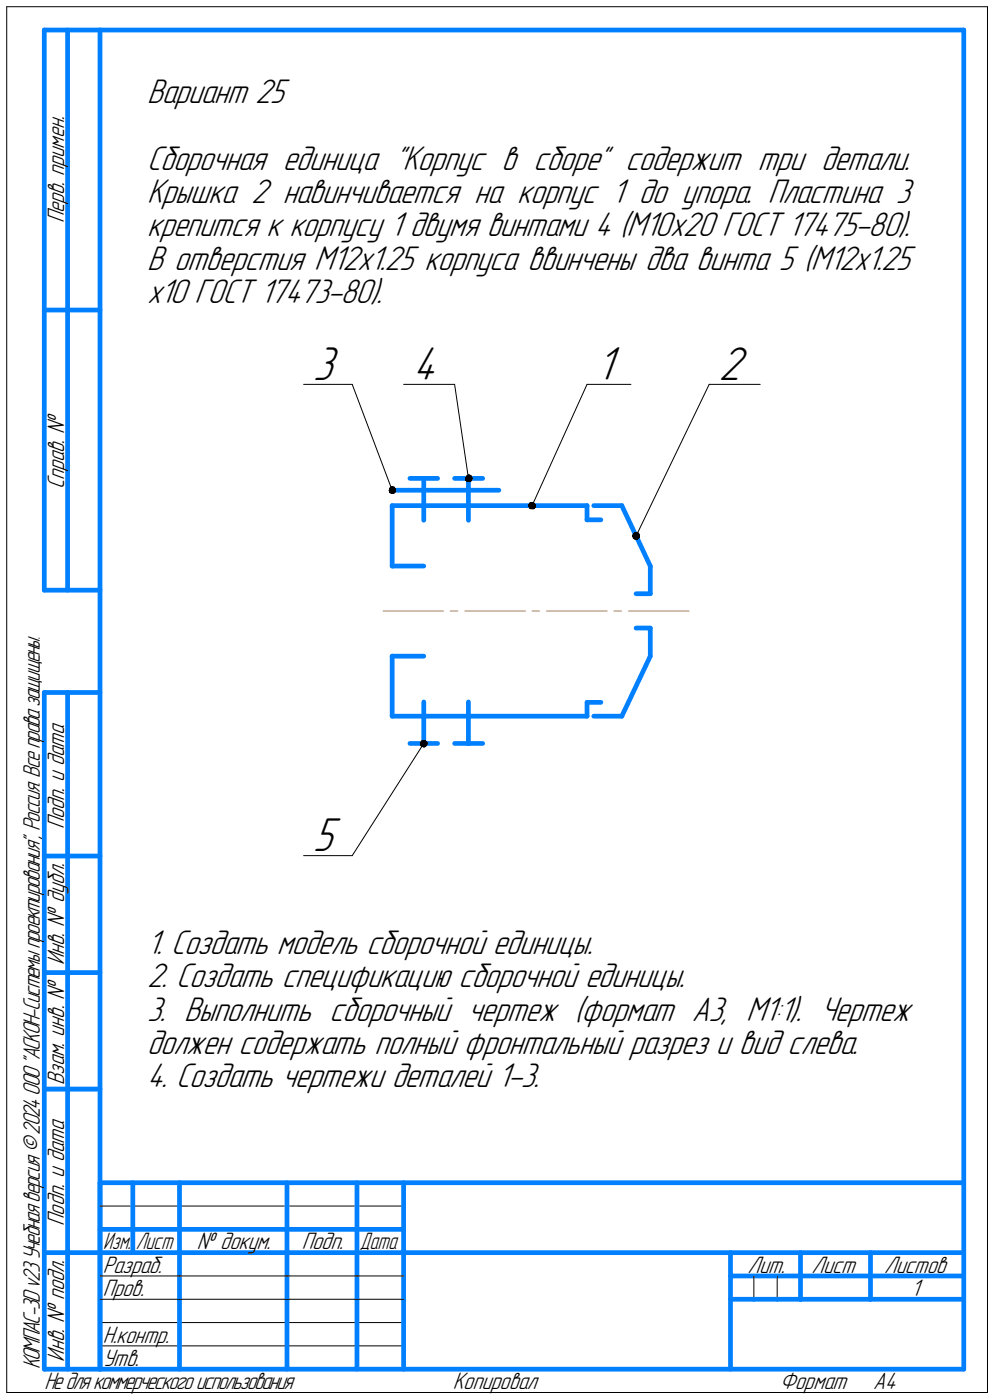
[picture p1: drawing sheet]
<svg xmlns="http://www.w3.org/2000/svg" width="213mm" height="300mm" viewBox="0 0 213 300" stroke-linecap="round" stroke-linejoin="round" font-family="sans-serif">
<g fill="none" stroke="#000" stroke-width=".21">
<path d="M1.4 1.4h210.1zM1.4 1.4v297zM211.5 1.4v297zM65 82.4h10.4zM75.4 82.4l8.6 22.7zM86.4 82.4h11zM97.4 82.4l2.9 20.1zM125.7 82.4l-11.7 26zM125.7 82.4h9.4zM151.9 82.4l-15.7 32.5zM151.9 82.4h10.9zM90.8 159.3l-15.4 24.1z"/>
<path d="M65 183.4h10.4zM21.4 258.5h65zM21.4 273.5h17zM21.4 278.5h17zM38.4 273.5h23.1zM38.4 278.5h23.1zM61.5 273.5h15zM61.5 278.5h15zM76.5 273.5h9.9zM76.5 278.5h9.9zM161.5 273.5v5zM166.5 273.5v5z"/>
<path d="M1.4 298.4h210.1zM21.4 283.5h65zM21.4 288.5h65z"/>
</g>
<g fill="none" stroke="#0080ff" stroke-width="1">
<path d="M9.5 6.4v120.1zM9.5 6.4h11.9zM14.5 6.4v120.1zM21.4 6.4h185zM21.4 6.4v287.1zM206.4 6.4v287.1zM9.5 66.5h11.9zM84 108.4v12.9zM84 108.4h41.7zM84 105.1h22.8zM87.8 102.5h3zM90.8 102.5v9z"/>
<path d="M90.8 102.5h2.9zM97.4 102.5h2.9zM100.3 102.5v9zM100.3 102.5h3.1zM125.7 108.4v3zM125.7 111.4h3zM127.2 108.4h6zM133.2 108.4l6.1 12.9zM9.5 126.5h11.9zM84 121.3h6.8zM136.2 134.6h3.1zM136.2 127.3h3.1z"/>
<path d="M139.3 134.6v6zM139.3 121.3v6zM9.5 148.4v145.1zM9.5 148.4h11.9zM14.5 148.4v145.1zM84 140.6h6.8zM84 140.6v12.9zM84 153.5h41.7zM87.8 159.3h3zM90.8 150.5v8.8zM90.8 159.3h2.9zM97.4 159.3h2.9z"/>
<path d="M100.3 150.5v8.8zM100.3 159.3h3.1zM125.7 150.5v3zM125.7 150.5h3zM127.2 153.5h6zM139.3 140.6l-6.1 12.9zM9.5 183.5h11.9zM9.5 208.4h11.9zM9.5 233.4h11.9zM21.4 253.5h185zM21.4 253.5v40zM28.4 253.5v15z"/>
<path d="M38.4 253.5v25zM61.5 253.5v25zM76.5 253.5v25zM86.4 253.5v40zM9.5 268.5h11.9zM21.4 263.5h7zM21.4 268.5h7zM28.4 263.5h10zM28.4 268.5h10zM38.4 278.5v15zM38.4 263.5h23.1zM38.4 268.5h23.1z"/>
<path d="M61.5 278.5v15zM61.5 263.5h15zM61.5 268.5h15zM76.5 278.5v15zM76.5 263.5h9.9zM76.5 268.5h9.9zM86.4 268.5h120zM156.5 268.5v25zM156.5 273.5h14.9zM156.5 278.5h5zM161.5 278.5h5zM166.5 278.5h4.9z"/>
<path d="M171.4 268.5v10zM171.4 273.5h35zM171.4 278.5h15zM186.4 268.5v10zM186.4 278.5h20zM9.5 293.5h11.9zM21.4 293.5h185z"/>
</g>
<path d="M82 131h13zM96.4 131h1.6zM99.6 131h12.9zM114 131h1.6zM117.1 131h12.9zM131.5 131h1.6zM134.6 131h13z" fill="none" stroke="#ff8000" stroke-width=".21"/>
<g fill="#fff" stroke="#fff" stroke-width=".21">
<path d="M127.7 73.6h5.5zM127.7 73.7h5.5zM127.7 73.7h5.5zM127.7 73.8h5.5zM127.7 73.9h5.5zM127.7 74h5.5zM127.7 74.1h5.5zM127.7 74.2h5.5zM127.7 74.3h5.5zM127.7 74.3h5.5zM127.7 74.4h5.5zM127.7 74.5h5.5zM127.7 74.6h5.5zM127.7 74.7h5.5zM127.7 74.8h5.5zM127.7 74.8h5.5zM127.7 74.9h5.5zM127.7 75h5.5zM127.7 75.1h5.5zM127.7 75.2h5.5zM127.7 75.3h5.5zM127.7 75.4h5.5zM127.7 75.4h5.5zM127.7 75.5h5.5zM127.7 75.6h5.5zM127.7 75.7h5.5zM127.7 75.8h5.5zM127.7 75.9h5.5zM127.7 75.9h5.5zM127.7 76h5.5zM127.7 76.1h5.5zM127.7 76.2h5.5zM127.7 76.3h5.5zM127.7 76.4h5.5zM127.7 76.5h5.5zM127.7 76.5h5.5zM127.7 76.6h5.5zM127.7 76.7h5.5zM127.7 76.8h5.5zM127.7 76.9h5.5zM127.7 77h5.5zM127.7 77h5.5zM127.7 77.1h5.5zM127.7 77.2h5.5zM127.7 77.3h5.5zM127.7 77.4h5.5zM127.7 77.5h5.5zM127.7 77.6h5.5zM127.7 77.6h5.5zM127.7 77.7h5.5zM127.7 77.8h5.5zM127.7 77.9h5.5zM127.7 78h5.5zM127.7 78.1h5.5zM127.7 78.1h5.5zM127.7 78.2h5.5zM127.7 78.3h5.5zM127.7 78.4h5.5zM127.7 78.5h5.5zM127.7 78.6h5.5zM127.7 78.7h5.5zM127.7 78.7h5.5zM127.7 78.8h5.5zM127.7 78.9h5.5zM127.7 79h5.5zM127.7 79.1h5.5zM127.7 79.2h5.5zM127.7 79.2h5.5zM127.7 79.3h5.5zM127.7 79.4h5.5zM127.7 79.5h5.5zM127.7 79.6h5.5zM127.7 79.7h5.5zM127.7 79.8h5.5zM127.7 79.8h5.5zM127.7 79.9h5.5zM127.7 80h5.5zM127.7 80.1h5.5zM127.7 80.2h5.5zM127.7 80.3h5.5zM127.7 80.3h5.5zM127.7 80.4h5.5zM127.7 80.5h5.5zM127.7 80.6h5.5zM127.7 80.7h5.5zM127.7 80.8h5.5zM127.7 80.9h5.5zM127.7 80.9h5.5zM127.7 81h5.5zM127.7 81.1h5.5zM127.7 81.2h5.5zM127.7 81.3h5.5zM127.7 81.4h5.5zM127.7 81.4h5.5zM127.7 81.5h5.5zM127.7 81.6h5.5zM127.7 81.7h5.5zM127.7 81.8h5.5zM127.7 81.9h5.5zM127.7 82h5.5zM127.7 82h5.5zM127.7 82.1h5.5zM127.7 82.2h5.5zM127.7 82.3h5.5zM127.7 82.4h5.5zM127.7 82.5h5.5zM127.7 82.5h5.5zM127.7 82.6h5.5zM127.7 82.7h5.5zM127.7 82.8h5.5zM127.7 82.9h5.5zM127.7 83h5.5zM127.7 83.1h5.5zM127.7 83.1h5.5zM127.7 83.2h5.5zM127.7 83.3h5.5zM127.7 83.4h5.5z"/>
<path d="M153.8 73.6h7zM153.8 73.7h7zM153.8 73.7h7zM153.8 73.8h7zM153.8 73.9h7zM153.8 74h7zM153.8 74.1h7zM153.8 74.2h7zM153.8 74.3h7zM153.8 74.3h7zM153.8 74.4h7zM153.8 74.5h7zM153.8 74.6h7zM153.8 74.7h7zM153.8 74.8h7zM153.8 74.8h7zM153.8 74.9h7zM153.8 75h7zM153.8 75.1h7zM153.8 75.2h7zM153.8 75.3h7zM153.8 75.4h7zM153.8 75.4h7zM153.8 75.5h7zM153.8 75.6h7zM153.8 75.7h7zM153.8 75.8h7zM153.8 75.9h7zM153.8 75.9h7zM153.8 76h7zM153.8 76.1h7zM153.8 76.2h7zM153.8 76.3h7zM153.8 76.4h7zM153.8 76.5h7zM153.8 76.5h7zM153.8 76.6h7zM153.8 76.7h7zM153.8 76.8h7zM153.8 76.9h7zM153.8 77h7zM153.8 77h7zM153.8 77.1h7zM153.8 77.2h7zM153.8 77.3h7zM153.8 77.4h7zM153.8 77.5h7zM153.8 77.6h7zM153.8 77.6h7zM153.8 77.7h7zM153.8 77.8h7zM153.8 77.9h7zM153.8 78h7zM153.8 78.1h7zM153.8 78.1h7zM153.8 78.2h7zM153.8 78.3h7zM153.8 78.4h7zM153.8 78.5h7zM153.8 78.6h7zM153.8 78.7h7zM153.8 78.7h7zM153.8 78.8h7zM153.8 78.9h7zM153.8 79h7zM153.8 79.1h7zM153.8 79.2h7zM153.8 79.2h7zM153.8 79.3h7zM153.8 79.4h7zM153.8 79.5h7zM153.8 79.6h7zM153.8 79.7h7zM153.8 79.8h7zM153.8 79.8h7zM153.8 79.9h7zM153.8 80h7zM153.8 80.1h7zM153.8 80.2h7zM153.8 80.3h7zM153.8 80.3h7zM153.8 80.4h7zM153.8 80.5h7zM153.8 80.6h7zM153.8 80.7h7zM153.8 80.8h7zM153.8 80.9h7zM153.8 80.9h7zM153.8 81h7zM153.8 81.1h7zM153.8 81.2h7zM153.8 81.3h7zM153.8 81.4h7zM153.8 81.4h7zM153.8 81.5h7zM153.8 81.6h7zM153.8 81.7h7zM153.8 81.8h7zM153.8 81.9h7zM153.8 82h7zM153.8 82h7zM153.8 82.1h7zM153.8 82.2h7zM153.8 82.3h7zM153.8 82.4h7zM153.8 82.5h7zM153.8 82.5h7zM153.8 82.6h7zM153.8 82.7h7zM153.8 82.8h7zM153.8 82.9h7zM153.8 83h7zM153.8 83.1h7zM153.8 83.1h7zM153.8 83.2h7zM153.8 83.3h7zM153.8 83.4h7z"/>
<path d="M67.1 73.6h6.3zM67.1 73.7h6.3zM67.1 73.7h6.3zM67.1 73.8h6.3zM67.1 73.9h6.3zM67.1 74h6.3zM67.1 74.1h6.3zM67.1 74.2h6.3zM67.1 74.3h6.3zM67.1 74.3h6.3zM67.1 74.4h6.3zM67.1 74.5h6.3zM67.1 74.6h6.3zM67.1 74.7h6.3zM67.1 74.8h6.3zM67.1 74.8h6.3zM67.1 74.9h6.3zM67.1 75h6.3zM67.1 75.1h6.3zM67.1 75.2h6.3zM67.1 75.3h6.3zM67.1 75.4h6.3zM67.1 75.4h6.3zM67.1 75.5h6.3zM67.1 75.6h6.3zM67.1 75.7h6.3zM67.1 75.8h6.3zM67.1 75.9h6.3zM67.1 75.9h6.3zM67.1 76h6.3zM67.1 76.1h6.3zM67.1 76.2h6.3zM67.1 76.3h6.3zM67.1 76.4h6.3zM67.1 76.5h6.3zM67.1 76.5h6.3zM67.1 76.6h6.3zM67.1 76.7h6.3zM67.1 76.8h6.3zM67.1 76.9h6.3zM67.1 77h6.3zM67.1 77h6.3zM67.1 77.1h6.3zM67.1 77.2h6.3zM67.1 77.3h6.3zM67.1 77.4h6.3zM67.1 77.5h6.3zM67.1 77.6h6.3zM67.1 77.6h6.3zM67.1 77.7h6.3zM67.1 77.8h6.3zM67.1 77.9h6.3zM67.1 78h6.3zM67.1 78.1h6.3zM67.1 78.1h6.3zM67.1 78.2h6.3zM67.1 78.3h6.3zM67.1 78.4h6.3zM67.1 78.5h6.3zM67.1 78.6h6.3zM67.1 78.7h6.3zM67.1 78.7h6.3zM67.1 78.8h6.3zM67.1 78.9h6.3zM67.1 79h6.3zM67.1 79.1h6.3zM67.1 79.2h6.3zM67.1 79.2h6.3zM67.1 79.3h6.3zM67.1 79.4h6.3zM67.1 79.5h6.3zM67.1 79.6h6.3zM67.1 79.7h6.3zM67.1 79.8h6.3zM67.1 79.8h6.3zM67.1 79.9h6.3zM67.1 80h6.3zM67.1 80.1h6.3zM67.1 80.2h6.3zM67.1 80.3h6.3zM67.1 80.3h6.3zM67.1 80.4h6.3zM67.1 80.5h6.3zM67.1 80.6h6.3zM67.1 80.7h6.3zM67.1 80.8h6.3zM67.1 80.9h6.3zM67.1 80.9h6.3zM67.1 81h6.3zM67.1 81.1h6.3zM67.1 81.2h6.3zM67.1 81.3h6.3zM67.1 81.4h6.3zM67.1 81.4h6.3zM67.1 81.5h6.3zM67.1 81.6h6.3zM67.1 81.7h6.3zM67.1 81.8h6.3zM67.1 81.9h6.3zM67.1 82h6.3zM67.1 82h6.3zM67.1 82.1h6.3zM67.1 82.2h6.3zM67.1 82.3h6.3zM67.1 82.4h6.3zM67.1 82.5h6.3zM67.1 82.5h6.3zM67.1 82.6h6.3zM67.1 82.7h6.3zM67.1 82.8h6.3zM67.1 82.9h6.3zM67.1 83h6.3zM67.1 83.1h6.3zM67.1 83.1h6.3zM67.1 83.2h6.3zM67.1 83.3h6.3zM67.1 83.4h6.3z"/>
<path d="M88.5 73.6h6.9zM88.5 73.7h6.9zM88.5 73.7h6.9zM88.5 73.8h6.9zM88.5 73.9h6.9zM88.5 74h6.9zM88.5 74.1h6.9zM88.5 74.2h6.9zM88.5 74.3h6.9zM88.5 74.3h6.9zM88.5 74.4h6.9zM88.5 74.5h6.9zM88.5 74.6h6.9zM88.5 74.7h6.9zM88.5 74.8h6.9zM88.5 74.8h6.9zM88.5 74.9h6.9zM88.5 75h6.9zM88.5 75.1h6.9zM88.5 75.2h6.9zM88.5 75.3h6.9zM88.5 75.4h6.9zM88.5 75.4h6.9zM88.5 75.5h6.9zM88.5 75.6h6.9zM88.5 75.7h6.9zM88.5 75.8h6.9zM88.5 75.9h6.9zM88.5 75.9h6.9zM88.5 76h6.9zM88.5 76.1h6.9zM88.5 76.2h6.9zM88.5 76.3h6.9zM88.5 76.4h6.9zM88.5 76.5h6.9zM88.5 76.5h6.9zM88.5 76.6h6.9zM88.5 76.7h6.9zM88.5 76.8h6.9zM88.5 76.9h6.9zM88.5 77h6.9zM88.5 77h6.9zM88.5 77.1h6.9zM88.5 77.2h6.9zM88.5 77.3h6.9zM88.5 77.4h6.9zM88.5 77.5h6.9zM88.5 77.6h6.9zM88.5 77.6h6.9zM88.5 77.7h6.9zM88.5 77.8h6.9zM88.5 77.9h6.9zM88.5 78h6.9zM88.5 78.1h6.9zM88.5 78.1h6.9zM88.5 78.2h6.9zM88.5 78.3h6.9zM88.5 78.4h6.9zM88.5 78.5h6.9zM88.5 78.6h6.9zM88.5 78.7h6.9zM88.5 78.7h6.9zM88.5 78.8h6.9zM88.5 78.9h6.9zM88.5 79h6.9zM88.5 79.1h6.9zM88.5 79.2h6.9zM88.5 79.2h6.9zM88.5 79.3h6.9zM88.5 79.4h6.9zM88.5 79.5h6.9zM88.5 79.6h6.9zM88.5 79.7h6.9zM88.5 79.8h6.9zM88.5 79.8h6.9zM88.5 79.9h6.9zM88.5 80h6.9zM88.5 80.1h6.9zM88.5 80.2h6.9zM88.5 80.3h6.9zM88.5 80.3h6.9zM88.5 80.4h6.9zM88.5 80.5h6.9zM88.5 80.6h6.9zM88.5 80.7h6.9zM88.5 80.8h6.9zM88.5 80.9h6.9zM88.5 80.9h6.9zM88.5 81h6.9zM88.5 81.1h6.9zM88.5 81.2h6.9zM88.5 81.3h6.9zM88.5 81.4h6.9zM88.5 81.4h6.9zM88.5 81.5h6.9zM88.5 81.6h6.9zM88.5 81.7h6.9zM88.5 81.8h6.9zM88.5 81.9h6.9zM88.5 82h6.9zM88.5 82h6.9zM88.5 82.1h6.9zM88.5 82.2h6.9zM88.5 82.3h6.9zM88.5 82.4h6.9zM88.5 82.5h6.9zM88.5 82.5h6.9zM88.5 82.6h6.9zM88.5 82.7h6.9zM88.5 82.8h6.9zM88.5 82.9h6.9zM88.5 83h6.9zM88.5 83.1h6.9zM88.5 83.1h6.9zM88.5 83.2h6.9zM88.5 83.3h6.9zM88.5 83.4h6.9z"/>
<path d="M67.1 174.6h6.3zM67.1 174.7h6.3zM67.1 174.8h6.3zM67.1 174.8h6.3zM67.1 174.9h6.3zM67.1 175h6.3zM67.1 175.1h6.3zM67.1 175.2h6.3zM67.1 175.3h6.3zM67.1 175.3h6.3zM67.1 175.4h6.3zM67.1 175.5h6.3zM67.1 175.6h6.3zM67.1 175.7h6.3zM67.1 175.8h6.3zM67.1 175.9h6.3zM67.1 175.9h6.3zM67.1 176h6.3zM67.1 176.1h6.3zM67.1 176.2h6.3zM67.1 176.3h6.3zM67.1 176.4h6.3zM67.1 176.4h6.3zM67.1 176.5h6.3zM67.1 176.6h6.3zM67.1 176.7h6.3zM67.1 176.8h6.3zM67.1 176.9h6.3zM67.1 177h6.3zM67.1 177h6.3zM67.1 177.1h6.3zM67.1 177.2h6.3zM67.1 177.3h6.3zM67.1 177.4h6.3zM67.1 177.5h6.3zM67.1 177.5h6.3zM67.1 177.6h6.3zM67.1 177.7h6.3zM67.1 177.8h6.3zM67.1 177.9h6.3zM67.1 178h6.3zM67.1 178.1h6.3zM67.1 178.1h6.3zM67.1 178.2h6.3zM67.1 178.3h6.3zM67.1 178.4h6.3zM67.1 178.5h6.3zM67.1 178.6h6.3zM67.1 178.6h6.3zM67.1 178.7h6.3zM67.1 178.8h6.3zM67.1 178.9h6.3zM67.1 179h6.3zM67.1 179.1h6.3zM67.1 179.2h6.3zM67.1 179.2h6.3zM67.1 179.3h6.3zM67.1 179.4h6.3zM67.1 179.5h6.3zM67.1 179.6h6.3zM67.1 179.7h6.3zM67.1 179.7h6.3zM67.1 179.8h6.3zM67.1 179.9h6.3zM67.1 180h6.3zM67.1 180.1h6.3zM67.1 180.2h6.3zM67.1 180.3h6.3zM67.1 180.3h6.3zM67.1 180.4h6.3zM67.1 180.5h6.3zM67.1 180.6h6.3zM67.1 180.7h6.3zM67.1 180.8h6.3zM67.1 180.8h6.3zM67.1 180.9h6.3zM67.1 181h6.3zM67.1 181.1h6.3zM67.1 181.2h6.3zM67.1 181.3h6.3zM67.1 181.4h6.3zM67.1 181.4h6.3zM67.1 181.5h6.3zM67.1 181.6h6.3zM67.1 181.7h6.3zM67.1 181.8h6.3zM67.1 181.9h6.3zM67.1 181.9h6.3zM67.1 182h6.3zM67.1 182.1h6.3zM67.1 182.2h6.3zM67.1 182.3h6.3zM67.1 182.4h6.3zM67.1 182.5h6.3zM67.1 182.5h6.3zM67.1 182.6h6.3zM67.1 182.7h6.3zM67.1 182.8h6.3zM67.1 182.9h6.3zM67.1 183h6.3zM67.1 183h6.3zM67.1 183.1h6.3zM67.1 183.2h6.3zM67.1 183.3h6.3zM67.1 183.4h6.3zM67.1 183.5h6.3zM67.1 183.6h6.3zM67.1 183.6h6.3zM67.1 183.7h6.3zM67.1 183.8h6.3zM67.1 183.9h6.3zM67.1 184h6.3zM67.1 184.1h6.3zM67.1 184.1h6.3zM67.1 184.2h6.3zM67.1 184.3h6.3zM67.1 184.4h6.3z"/>
</g>
<g fill="#000" stroke="#000" stroke-width=".21">
<path d="M83.7 104.3h.5zM83.7 104.4h.8zM83.6 104.5h1zM83.5 104.6h1.1zM83.3 104.6h1.4zM83.3 104.7h1.4zM83.3 104.8h1.5zM83.3 104.9h1.5zM83.3 105h1.5zM83.3 105.1h1.5zM83.2 105.2h1.6zM83.3 105.2h1.5zM83.3 105.3h1.5zM83.4 105.4h1.4zM83.4 105.5h1.3zM83.4 105.6h1.2zM83.6 105.7h.9zM83.7 105.7h.7z"/>
<path d="M100.2 101.8h.4zM100.2 101.9h.6zM100 101.9h.9zM99.8 102h1.2zM99.8 102.1h1.3zM99.7 102.2h1.4zM99.7 102.3h1.4zM99.7 102.4h1.5zM99.6 102.4h1.6zM99.7 102.5h1.5zM99.7 102.6h1.5zM99.7 102.7h1.5zM99.7 102.8h1.4zM99.7 102.9h1.4zM99.7 103h1.4zM99.8 103h1.2zM99.9 103.1h1zM100 103.2h.8z"/>
<path d="M113.6 107.7h.7zM113.5 107.8h.9zM113.3 107.9h1.2zM113.3 107.9h1.3zM113.3 108h1.3zM113.2 108.1h1.4zM113.2 108.2h1.5zM113.2 108.3h1.5zM113.1 108.4h1.6zM113.2 108.5h1.5zM113.2 108.5h1.5zM113.2 108.6h1.5zM113.3 108.7h1.4zM113.3 108.8h1.3zM113.3 108.9h1.3zM113.5 109h1zM113.6 109.1h.8z"/>
<path d="M136 114.1h.6zM135.8 114.2h.9zM135.6 114.3h1.2zM135.6 114.4h1.3zM135.6 114.5h1.3zM135.6 114.6h1.3zM135.5 114.6h1.5zM135.5 114.7h1.5zM135.4 114.8h1.6zM135.5 114.9h1.5zM135.5 115h1.5zM135.5 115.1h1.5zM135.6 115.1h1.4zM135.6 115.2h1.4zM135.6 115.3h1.3zM135.7 115.4h1.1zM135.8 115.5h.9zM135.9 115.6h.8z"/>
<path d="M90.5 158.7h.6zM90.3 158.7h.9zM90.2 158.8h1.1zM90.2 158.9h1.2zM90.1 159h1.3zM90.1 159.1h1.4zM90 159.2h1.5zM90 159.3h1.5zM89.9 159.3h1.6zM90 159.4h1.5zM90 159.5h1.5zM90 159.6h1.5zM90.1 159.7h1.3zM90.1 159.8h1.3zM90.1 159.9h1.3zM90.3 159.9h1zM90.3 160h.9zM90.6 160.1h.4z"/>
</g>
<g font-size="10.8">
<text x="67" y="81.4">3</text>
<text x="88.5" y="81.4">4</text>
<text x="127.7" y="81.4">1</text>
<text x="153.9" y="81.4">2</text>
<text x="67" y="182.4">5</text>
</g>
<g font-size="7.8">
<text x="31.5" y="22.1">Вариант 25</text>
<text x="31.5" y="36.4">Сборочная единица &quot;Корпус в сборе&quot; содержит три детали.</text>
<text x="31.5" y="43.5">Крышка 2 навинчивается на корпус 1 до упора. Пластина 3</text>
<text x="31.5" y="50.6">крепится к корпусу 1 двумя винтами 4 (М10х20 ГОСТ 17475-80).</text>
<text x="31.5" y="57.8">В отверстия М12х1.25 корпуса ввинчены два винта 5 (М12х1.25</text>
<text x="31.5" y="64.9">х10 ГОСТ 17473-80).</text>
<text x="31.5" y="204.5">1. Создать модель сборочной единицы.</text>
<text x="31.5" y="211.6">2. Создать спецификацию сборочной единицы.</text>
<text x="31.5" y="218.7">3. Выполнить сборочный чертеж (формат А3, М1:1). Чертеж</text>
<text x="31.5" y="225.9">должен содержать полный фронтальный разрез и вид слева.</text>
<text x="31.5" y="233">4. Создать чертежи деталей 1-3.</text>
</g>
<g font-size="5.4">
<text x="13.8" y="47.9" transform="rotate(-90 13.8 47.9)">Перв. примен.</text>
<text x="13.8" y="104.8" transform="rotate(-90 13.8 104.8)">Справ. №</text>
<text x="13.8" y="177.7" transform="rotate(-90 13.8 177.7)">Подп. и дата</text>
<text x="13.8" y="206.8" transform="rotate(-90 13.8 206.8)">Инв. № дубл.</text>
<text x="13.8" y="232.6" transform="rotate(-90 13.8 232.6)">Взам. инв. №</text>
<text x="13.8" y="262.7" transform="rotate(-90 13.8 262.7)">Подп. и дата</text>
<text x="42.2" y="267.8">№ докум.</text>
<text x="64.6" y="267.8">Подп.</text>
<text x="22" y="272.8">Разраб.</text>
<text x="160.1" y="272.8">Лит.</text>
<text x="173.8" y="272.8">Лист</text>
<text x="189.3" y="272.8">Листов</text>
<text x="22" y="277.8">Пров.</text>
<text x="195.1" y="277.8">1</text>
<text x="22" y="287.8">Н.контр.</text>
<text x="8.5" y="293.5" transform="rotate(-90 8.5 293.5)">КОМПАС-3Dv23Учебнаяверсия©2024ООО&quot;АСКОН-Системыпроектирования&quot;, Россия. Всеправазащищены.</text>
<text x="13.8" y="291.8" transform="rotate(-90 13.8 291.8)">Инв. № подл.</text>
<text x="22" y="292.8">Утв.</text>
<text x="9.5" y="297.7">Недлякоммерческогоиспользования</text>
<text x="97" y="297.8">Копировал</text>
<text x="167" y="297.8">Формат</text>
<text x="187" y="297.8">A4</text>
</g>
<g font-size="5.3">
<text x="22.1" y="267.8">Изм.</text>
<text x="29.1" y="267.8">Лист</text>
<text x="77.1" y="267.8">Дата</text>
</g>
</svg>
